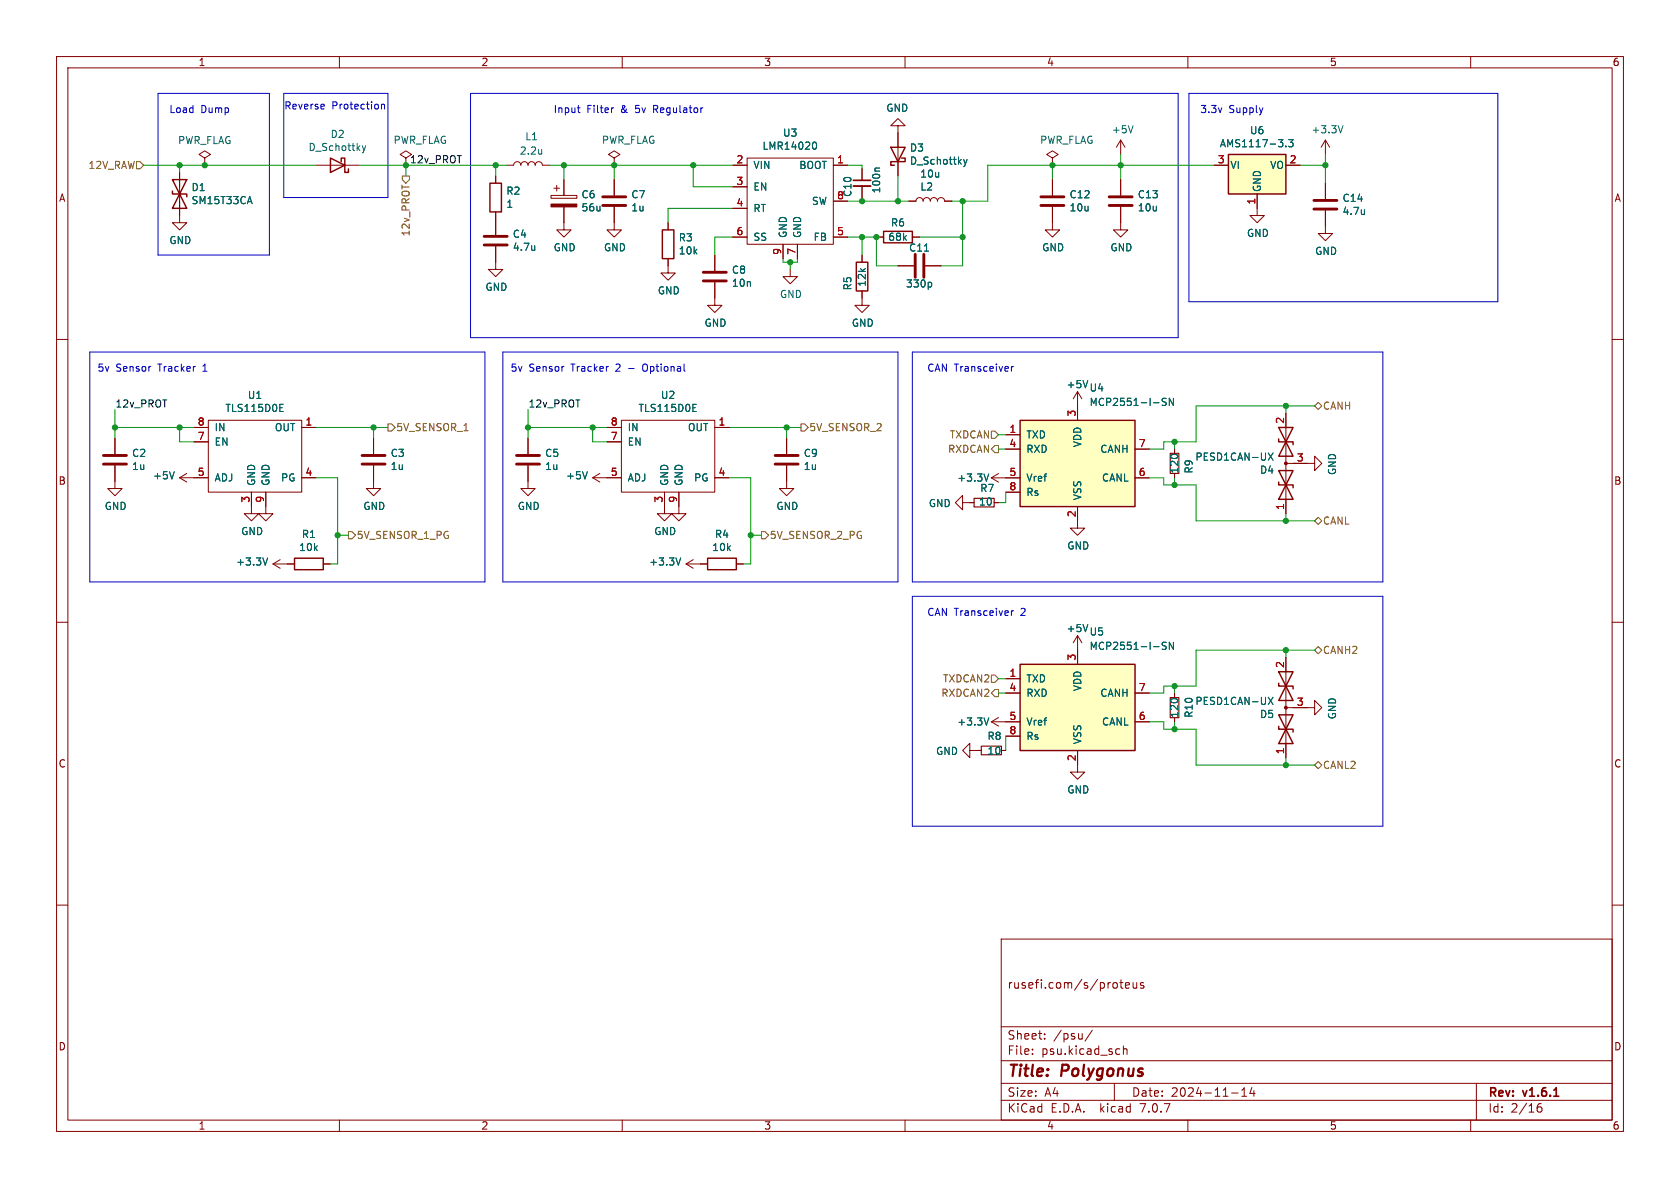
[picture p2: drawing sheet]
<svg xmlns="http://www.w3.org/2000/svg" width="297mm" height="210mm" viewBox="0 0 297 210" stroke-linecap="round" stroke-linejoin="round" font-family="sans-serif">
<g fill="none" stroke="#840000" stroke-width=".18">
<path d="M10 10h277v190h-277zM12 12h273v186h-273zM60 10v2M110 10v2M160 10v2M210 10v2M260 10v2M31.7 30.5v8.9h1.3l-1.3 1.2-1.2-1.2h1.2M36.2 27.9l1-.6-1-.6-1 .6 1 .6v1.3M36.2 29.2h.1M55.9 29.2h7.6M71.8 27.9l1-.6-1-.6-1.1 .6 1.1 .6v1.3"/>
<path d="M71.8 29.2h.1M87.6 31.1v1.3M87.6 37.5v4M89.5 29.2h1.3a.64 .64 0 0 1 .6-.6 .64 .64 0 0 1 .7 .6 .64 .64 0 0 1 .6-.6 .64 .64 0 0 1 .6 .6 .64 .64 0 0 1 .7-.6 .64 .64 0 0 1 .6 .6 .64 .64 0 0 1 .6-.6 .64 .64 0 0 1 .7 .6h1.3M97.4 34.5h4.6v.6h-4.6zM97.9 33.3h1M98.4 32.8v1M99.7 36.6v4h1.3l-1.3 1.3-1.3-1.3h1.3M99.7 31.8v2.7M108.6 36.6v4h1.3l-1.3 1.3-1.3-1.3h1.3M108.6 27.9l1-.6-1-.6-1 .6 1 .6v1.3M108.6 29.2h.1"/>
<path d="M108.6 31.8v2.7M118.1 39.4v1.2M129.5 29.2h2.6M129.5 33h2.6M129.5 36.8h2.6M132.1 27.9h15.2v15.3h-15.2zM147.3 35.6h2.6M147.3 29.2h2.6M152.4 29.8v2.1M152.4 32.9v2M158.7 22.2h1.3l-1.3-1.2-1.2 1.2h1.2v8.9M160.7 35.6h1.2a.64 .64 0 0 1 .7-.7 .64 .64 0 0 1 .6 .7 .64 .64 0 0 1 .6-.7 .64 .64 0 0 1 .7 .7 .64 .64 0 0 1 .6-.7 .64 .64 0 0 1 .6 .7 .64 .64 0 0 1 .7-.7 .64 .64 0 0 1 .6 .7h1.3"/>
<path d="M186.1 36.6v4h1.2l-1.2 1.3-1.3-1.3h1.3M186.1 27.9l1-.6-1-.6-1.1 .6 1.1 .6v1.3M186.1 29.2h.1M186.1 31.8v2.7M198.1 36.6v4h1.3l-1.3 1.3-1.3-1.3h1.3M198.1 24.8l-.7 1.2M198.1 24.8v2.5M198.1 31.8v2.7M198.1 24.8l.8 1.2M214.6 29.2h2.6M222.2 34.3v3.8h1.3l-1.3 1.3-1.2-1.3h1.2M227.3 29.2h2.6"/>
<path d="M234.3 37.2v4.1h1.3l-1.3 1.2-1.3-1.2h1.3M234.3 24.8l-.7 1.2M234.3 24.8v2.5M234.3 32.4v2.8M234.3 24.8l.8 1.2M10 60h2M87.6 43.6v4h1.3l-1.3 1.3-1.2-1.3h1.2M118.1 45.7v2.6h1.3l-1.3 1.2-1.3-1.2h1.3M126.4 49.9v4.1h1.2l-1.2 1.2-1.3-1.2h1.3M126.4 45.1v2.8M129.5 41.9h2.6M138.4 43.2v2.5"/>
<path d="M139.7 47.6v1.3h1.3l-1.3 1.3-1.3-1.3h1.3M141 43.2v2.5M147.3 41.9h2.6M152.4 51.4v2.6h1.3l-1.3 1.2-1.3-1.2h1.3M152.4 45.1v1.3M154.9 41.9h1.3M158.7 47h2.8M161.3 41.9h1.3M163.6 47h2.8M285 60h2M20.3 77.5v2.8M34.3 75.6h2.5"/>
<path d="M34.3 78.1h2.5M36.8 74.3h16.5v12.7h-16.5zM53.3 75.6h2.6M66 77.5v2.8M93.3 77.5v2.8M107.3 75.6h2.6M107.3 78.1h2.6M109.9 74.3h16.5v12.7h-16.5zM126.4 75.6h2.5M139.1 77.5v2.8M177.8 76.9h2.5M177.8 79.4h2.5"/>
<path d="M190.5 69.2l-.8 1.3M190.5 69.2v5.1M190.5 69.2l.8 1.3M200.7 79.4h2.5M207.6 79.4v.7M227.3 73v17.8M20.3 82.3v4.1h1.3l-1.3 1.2-1.3-1.2h1.3M31.7 84.5h5.1M31.7 84.5l1.3 .7M33 83.7l-1.3 .8M44.4 87v3.8h1.3l-1.3 1.3-1.2-1.3h1.2M47 87v3.8h1.3l-1.3 1.3-1.3-1.3h1.3"/>
<path d="M48.3 99.7h3.8M48.3 99.7l1.2 .8M49.5 98.9l-1.2 .8M53.3 84.5h2.6M57.1 99.7h1.3M66 82.3v4.1h1.3l-1.3 1.2-1.2-1.2h1.2M93.3 82.3v4.1h1.3l-1.3 1.2-1.2-1.2h1.2M104.8 84.5h5.1M104.8 84.5l1.2 .7M106 83.7l-1.2 .8M117.5 87v3.8h1.2l-1.2 1.3-1.3-1.3h1.3M120 87v3.8h1.3l-1.3 1.3-1.3-1.3h1.3"/>
<path d="M121.3 99.7l1.3 .8M121.3 99.7h3.8M122.6 98.9l-1.3 .8M126.4 84.5h2.5M130.2 99.7h1.2M139.1 82.3v4.1h1.2l-1.2 1.2-1.3-1.2h1.3M170.2 88.9v-1.3l-1.3 1.3 1.3 1.2v-1.2h2M175.3 84.5l1.2 .7M175.3 84.5h5M175.8 88.9h.7M176.5 83.7l-1.2 .8M177.8 87h2.5"/>
<path d="M190.5 89.6v3.8h1.3l-1.3 1.2-1.3-1.2h1.3M200.7 84.5h2.5M207.6 83.7v.8M227.3 81.9h5.1v1.3l1.3-1.3-1.3-1.3v1.3M10 110h2M177.8 120h2.5M190.5 112.4v5M190.5 112.4l-.8 1.2M190.5 112.4l.8 1.2M227.3 116.2v17.8M285 110h2M171.4 132.7v-1.3l-1.2 1.3 1.2 1.2v-1.2h2.1"/>
<path d="M175.3 127.6h5M175.3 127.6l1.2 .8M176.5 126.8l-1.2 .8M177 132.7h.8M177.8 122.5h2.5M177.8 130.1h2.5M190.5 132.7v3.8h1.3l-1.3 1.3-1.3-1.3h1.3M200.7 122.5h2.5M200.7 127.6h2.5M207.6 122.6v.7M207.6 126.9v.7M227.3 125.1h5.1v1.3l1.3-1.3-1.3-1.3v1.3"/>
<path d="M10 160h2M285 160h2M177 166h108v32h-108zM197.5 173.8v.8M198 173.7h.5M198.2 173.2v1.3l.3 .2M199 174.2l.7-.1-.1-.3-.4-.1-.2 .2v.7h.6M200.3 173.7l.1 .9 .3 .1 .3-.1M201 173.7v1M202.2 173.8l-.4-.1-.2 .2 .1 .2 .5 .2v.3h-.6M60 198v2M110 198v2"/>
<path d="M160 198v2M177 194.5h108M177 191.5h108M177 187.5h108M177 181.5h108M182.5 186.3v.1M182.5 185.5v.1M184.7 183.6v.1M184.7 182.8v.1M193.1 182.1l-1.3 2M197 191.5v3M197.8 185.4l.2 .1"/>
<path d="M198 186.3l-.2 .1M198.6 184.9v1.5M198.6 185.5l.2-.1 .4 .1v.9M210 198v2M217.7 193.2h1.2M219.5 193.8h.9M219.5 192.7l.5-.4v1.5M221.3 192.2l-.3 1.1h.9M221.7 192.8v1M260 198v2M261 191.5v6.5M271.7 196l.3-.3h.5l.1 .3v.3l-.3 .3h-.3l-.3-.3"/>
<path d="M272.5 195.1a.6 .6 0 0 0-.8 .6"/>
</g>
<path d="M150.9 31.9h3M274.7 193.8h.9" fill="none" stroke="#840000" stroke-width=".3"/>
<g fill="none" stroke="#006464" stroke-width=".18">
<path d="M44.1 34.7l.5 1.3M64 25.8l.3 .8M64.3 26.6l-.3 .4M64.6 25.8l-.3 .8M95.8 26.4v.8M95.8 27.1l-.1 .1M143.8 25.2l.1-.1a.68 .68 0 0 1 .5 .7 .68 .68 0 0 1-.5 .6l-.1-.1M155.5 29.7h-.6l-.2 .2M170.4 28.2l.3 .8M170.7 29l-.3 .5M171 28.2l-.3 .8M200.3 22.2l-.4 1.3"/>
<path d="M227.3 25.8v.2M227.8 24.7h.8l-.4 .5 .3 .1v.5l-.1 .2-.6-.2M237.4 22.2l-.4 1.3M241.2 37.1v.8M241.2 37.8v.1M94.5 43.4v.9M94.5 44.1v.1M163.4 44.4h.8M164.5 49.9l.2 .2v.4l-.2 .2M49.5 72.1h.4M49.5 72.7h.6M49.5 71.5h.6"/>
<path d="M122.5 72.1h.4M122.5 72.7h.6M122.5 71.5h.6M192.3 67.3l-.4 1.2M206.2 70.5l-.5-.1-.2 .1v.4l.6 .2 .1 .3-.3 .3-.5-.1M207.4 70.4v1.3l-.7-1.3v1.3M30.8 83.4l-.4 1.3M47.3 98.6l-.4 1.3M103.8 83.4l-.4 1.3M120.3 98.6l-.4 1.3M174.8 83.8l-.4 1.3M224.2 80.1l.9 1.3"/>
<path d="M225.1 80.1l-.9 1.3M192.3 110.4l-.4 1.3M206.2 113.6l-.5-.1-.2 .2v.3l.6 .3 .1 .3-.3 .2-.4-.1M207.4 113.5v1.3l-.7-1.3v1.3M174.8 126.9l-.4 1.3M224.2 123.3l.9 1.2M225.1 123.3l-.9 1.2"/>
</g>
<g fill="#ffffc2" stroke="#ffffc2" stroke-width=".18">
<path d="M180.3 117.4h20.4v15.3h-20.4z"/>
<path d="M180.3 74.3h20.4v15.3h-20.4z"/>
<path d="M217.2 27.3h10.1v7h-10.1z"/>
</g>
<g fill="none" stroke="#840000" stroke-width=".25">
<path d="M30.5 33.8v.5h2.5v.5M30.5 31.8l2.5 5h-2.5l2.5-5zM58.4 27.9l2.6 1.3-2.6 1.3zM60.3 28.6v-.7h.7v2.6h.6v-.7M86.6 32.4h2v5.1h-2zM157.5 26h2.5l-1.3 2.6zM159.4 27.9h.6v.7h-2.5v.6h.6M217.2 27.3h10.1v7h-10.1zM117.1 40.6h2v5.1h-2zM151.4 46.4h2v5h-2zM156.2 40.9h5.1v2h-5.1zM180.3 74.3h20.4v15.3h-20.4z"/>
<path d="M226.1 77.6v.5h2.5v.5M226.1 75.6l2.5 5h-2.5l2.5-5zM52.1 98.7h5v2h-5zM125.1 98.7h5.1v2h-5.1zM226.1 85.2v.5h2.5v.5M226.1 83.2l2.5 5.1h-2.5l2.5-5.1zM180.3 117.4h20.4v15.3h-20.4zM226.1 118.7l2.5 5.1h-2.5l2.5-5.1zM226.1 128.4v.5h2.5v.5M226.1 120.8v.5h2.5v.5M226.1 126.4l2.5 5h-2.5l2.5-5z"/>
</g>
<g fill="none" stroke="#840000" stroke-width=".51">
<path d="M106.6 36.3h4M106.6 34.8h4M184 36.3h4.1M184 34.8h4.1M196.1 36.3h4.1M196.1 34.8h4.1M232.3 37h4M232.3 35.4h4M85.6 43.3h4.1M85.6 41.8h4.1M124.3 49.7h4.1M124.3 48.1h4.1"/>
<path d="M161.8 45v4M163.3 45v4M18.3 82h4.1M18.3 80.5h4.1M64 82h4.1M64 80.5h4.1M91.3 82h4.1M91.3 80.5h4.1M137 82h4.1M137 80.5h4.1"/>
</g>
<path d="M172.2 88.1h3.6v1.5h-3.6zM206.9 80.1h1.5v3.6h-1.5zM173.5 131.9h3.5v1.5h-3.5zM206.9 123.3h1.5v3.6h-1.5z" fill="none" stroke="#840000" stroke-width=".2"/>
<g fill="#840000" stroke="#840000" stroke-width=".18">
<path d="M97.4 36.1h4.6v.5h-4.6z"/>
<circle cx="227.3" cy="81.9" r=".25"/>
<circle cx="227.3" cy="125.1" r=".25"/>
</g>
<path d="M150.9 32.9h3" fill="none" stroke="#840000" stroke-width=".33"/>
<g fill="none" stroke="#725600" stroke-width=".18">
<path d="M24.1 28.6h.7l.6 .6-.6 .6h-.7zM71.1 31.1h1.3v.7l-.6 .6-.7-.6zM68.6 74.9h.6l.6 .7-.6 .6h-.6zM141.6 74.9h.6l.7 .7-.7 .6h-.6zM175.3 76.2h.6l.6 .7-.6 .6h-.6zM175.9 78.8h.6v1.2h-.6l-.6-.6zM232.4 71.8l.6-.7 .7 .7-.7 .6zM61.6 94h.6l.7 .6-.7 .7h-.6zM134.6 94h.7l.6 .6-.6 .7h-.7zM232.4 92.1l.6-.7 .7 .7-.7 .6zM175.3 119.3h.6l.6 .7-.6 .6h-.6zM232.4 114.9l.6-.6 .7 .6-.7 .7z"/>
<path d="M175.9 121.9h.6v1.3h-.6l-.6-.7zM232.4 135.3l.6-.7 .7 .7-.7 .6z"/>
</g>
<g fill="none" stroke="#0000c2" stroke-width=".18">
<path d="M27.9 16.5h19.7v28.6h-19.7zM50.2 16.5h18.4v18.4h-18.4zM57.3 18.5v.2l-.6 .1M67.4 18.4v.9M67.4 18.5l.2-.1 .3 .1 .1 .8M83.2 16.5h125.1v43.2h-125.1zM102.1 19.1h.4M102.3 19.8l.2 .1M108.5 19.1h-.3M124.1 19.1h.2M210.2 16.5h54.6v36.8h-54.6zM15.9 62.2h69.8v40.7h-69.8z"/>
<path d="M88.9 62.2h69.8v40.7h-69.8zM113.8 64.4a.9 .9 0 0 0 0 1.2M161.3 62.2h83.2v40.7h-83.2zM178.8 64.8v.8M179.2 64.8l-.4 .2M161.3 105.4h83.2v40.7h-83.2zM178.8 108v.8M179.2 108l-.4 .2"/>
</g>
<g fill="none" stroke="#009600" stroke-width=".18">
<path d="M25.4 29.2h30.5M31.7 29.2v1.3M63.5 29.2h26M71.8 29.2v1.9M87.6 29.2v1.9M97.2 29.2h32.3M99.7 29.2v2.6M108.6 29.2v2.6M122.6 29.2v3.8h6.9M129.5 36.8h-11.4v2.6M149.9 35.6h10.8M149.9 29.2h2.5v.6"/>
<path d="M152.4 34.9v.7M158.7 31.1v4.5M170.2 35.6v11.4h-3.8M186.1 29.2v2.6M198.1 27.3v4.5M214.6 29.2h-40v6.4h-6.3M229.9 29.2h4.4M234.3 27.3v5.1M129.5 41.9h-3.1v3.2M138.4 45.7v.7h2.6v-.7M139.7 46.4v1.2M149.9 41.9h5v5.1h3.8"/>
<path d="M152.4 41.9v3.2M162.6 41.9h7.6M20.3 72.4v5.1M20.3 75.6h14M31.7 75.6v2.5h2.6M55.9 75.6h12.7M66 75.6v1.9M93.3 75.6h14M93.3 72.4v5.1M104.8 75.6v2.5h2.5M128.9 75.6h12.7M139.1 75.6v1.9"/>
<path d="M176.5 79.4h1.3M176.5 76.9h1.3M207.6 78.1v1.3M227.3 71.8v1.2M232.4 71.8h-20.9v6.3h-5.8v1.3h-2.5M55.9 84.5h3.8v15.2h-1.3M59.7 94.6h1.9M128.9 84.5h3.8v15.2h-1.3M132.7 94.6h1.9M177.8 87v1.9h-1.3M203.2 84.5h2.5v1.2h5.8v6.4h20.9M207.6 84.5v1.2"/>
<path d="M227.3 90.8v1.3M176.5 120h1.3M227.3 114.9v1.3M232.4 114.9h-20.9v6.4h-5.8v1.2h-2.5M176.5 122.5h1.3M177.8 130.1v2.6M203.2 127.6h2.5v1.3h5.8v6.4h20.9M207.6 121.3v1.3M207.6 127.6v1.3M227.3 134v1.3"/>
</g>
<g fill="#009600" stroke="#009600" stroke-width=".18">
<circle cx="170.2" cy="35.6" r=".46"/>
<circle cx="158.7" cy="35.6" r=".46"/>
<circle cx="198.1" cy="29.2" r=".46"/>
<circle cx="186.1" cy="29.2" r=".46"/>
<circle cx="170.2" cy="41.9" r=".46"/>
<circle cx="154.9" cy="41.9" r=".46"/>
<circle cx="207.6" cy="78.1" r=".46"/>
<circle cx="207.6" cy="85.7" r=".46"/>
<circle cx="234.3" cy="29.2" r=".46"/>
<circle cx="227.3" cy="92.1" r=".46"/>
<circle cx="227.3" cy="71.8" r=".46"/>
<circle cx="207.6" cy="121.3" r=".46"/>
<circle cx="227.3" cy="135.3" r=".46"/>
<circle cx="227.3" cy="114.9" r=".46"/>
<circle cx="207.6" cy="128.9" r=".46"/>
<circle cx="20.3" cy="75.6" r=".46"/>
<circle cx="31.7" cy="75.6" r=".46"/>
<circle cx="66" cy="75.6" r=".46"/>
<circle cx="59.7" cy="94.6" r=".46"/>
<circle cx="99.7" cy="29.2" r=".46"/>
<circle cx="87.6" cy="29.2" r=".46"/>
<circle cx="108.6" cy="29.2" r=".46"/>
<circle cx="122.6" cy="29.2" r=".46"/>
<circle cx="93.3" cy="75.6" r=".46"/>
<circle cx="132.7" cy="94.6" r=".46"/>
<circle cx="139.1" cy="75.6" r=".46"/>
<circle cx="104.8" cy="75.6" r=".46"/>
<circle cx="36.2" cy="29.2" r=".46"/>
<circle cx="71.8" cy="29.2" r=".46"/>
<circle cx="31.7" cy="29.2" r=".46"/>
<circle cx="152.4" cy="35.6" r=".46"/>
<circle cx="152.4" cy="41.9" r=".46"/>
<circle cx="139.7" cy="46.4" r=".46"/>
</g>
<g font-size="2.8" fill="#840000">
<text x="178" y="190.9">Title:</text>
<text x="187.7" y="190.9">Polygonus</text>
</g>
<g font-size="2.1" fill="#840000">
<text x="178" y="175">rusefi.com/s/proteus</text>
<text x="178" y="184">Sheet:</text>
<text x="186.2" y="184">/psu/</text>
<text x="178" y="186.7">File:</text>
<text x="184.1" y="186.7">psu.kicad_sch</text>
<text x="178" y="196.9">KiCad</text>
<text x="178" y="194.1">Size:</text>
<text x="184.7" y="194.1">A4</text>
<text x="185.7" y="196.9">E.D.A.</text>
<text x="194.6" y="196.9">kicad</text>
<text x="200" y="194.1">Date:</text>
<text x="201.8" y="196.9">7.0.7</text>
<text x="207" y="194.1">2024-11-14</text>
<text x="263" y="194.3">Rev:</text>
<text x="263" y="196.9">Id:</text>
<text x="267.1" y="196.9">2/16</text>
<text x="269.4" y="194.3">v1.6.1</text>
</g>
<g font-size="1.8" fill="#840000">
<text x="35" y="11.9">1</text>
<text x="85" y="11.9">2</text>
<text x="135" y="11.9">3</text>
<text x="185" y="11.9">4</text>
<text x="235" y="11.9">5</text>
<text x="285" y="11.9">6</text>
<text x="10.3" y="35.9">A</text>
<text x="285.3" y="35.9">A</text>
<text x="10.3" y="85.9">B</text>
<text x="285.3" y="85.9">B</text>
<text x="10.3" y="135.9">C</text>
<text x="285.3" y="135.9">C</text>
<text x="10.3" y="185.9">D</text>
<text x="285.3" y="185.9">D</text>
<text x="35" y="199.9">1</text>
<text x="85" y="199.9">2</text>
<text x="135" y="199.9">3</text>
<text x="185" y="199.9">4</text>
<text x="235" y="199.9">5</text>
<text x="285" y="199.9">6</text>
</g>
<g font-size="1.8" fill="#0000c2">
<text x="29.8" y="20.1">Load</text>
<text x="35.5" y="20.1">Dump</text>
<text x="50.2" y="19.4">Reverse</text>
<text x="58.7" y="19.4">Protection</text>
<text x="97.8" y="20.1">Input</text>
<text x="103.7" y="20.1">Filter</text>
<text x="109.9" y="20.1">&amp;</text>
<text x="112.6" y="20.1">5v</text>
<text x="116" y="20.1">Regulator</text>
<text x="212.1" y="20.1">3.3v</text>
<text x="217.3" y="20.1">Supply</text>
<text x="17.1" y="65.8">5v</text>
<text x="20.5" y="65.8">Sensor</text>
<text x="28.1" y="65.8">Tracker</text>
<text x="36.1" y="65.8">1</text>
<text x="90.2" y="65.8">5v</text>
<text x="93.5" y="65.8">Sensor</text>
<text x="101.1" y="65.8">Tracker</text>
<text x="109.2" y="65.8">2</text>
<text x="111.5" y="65.8">-</text>
<text x="114.3" y="65.8">Optional</text>
<text x="163.8" y="65.8">CAN Transceiver</text>
<text x="163.8" y="109">CAN Transceiver</text>
<text x="180.6" y="109">2</text>
</g>
<g font-size="1.8" fill="#006464">
<text x="156.6" y="20">GND</text>
<text x="196.5" y="23.8">+5V</text>
<text x="220.9" y="23.9">U6</text>
<text x="231.8" y="23.8">+3.3V</text>
<text x="31.4" y="25.7">PWR_FLAG</text>
<text x="54.4" y="26.9">D_Schottky</text>
<text x="58.3" y="24.6">D2</text>
<text x="69.5" y="25.6">PWR_FLAG</text>
<text x="91.8" y="27.5">2.2u</text>
<text x="92.8" y="25">L1</text>
<text x="106.3" y="25.6">PWR_FLAG</text>
<text x="134.7" y="26.7">LMR14020</text>
<text x="138.3" y="24.4">U3</text>
<text x="160.8" y="27">D3</text>
<text x="160.8" y="29.3">D_Schottky</text>
<text x="183.8" y="25.6">PWR_FLAG</text>
<text x="215.6" y="26.2">AMS1117-3.3</text>
<text x="33.8" y="34">D1</text>
<text x="89.4" y="34.6">R2</text>
<text x="102.7" y="35.3">C6</text>
<text x="111.5" y="35.3">C7</text>
<text x="133.1" y="30.1">VIN</text>
<text x="133.1" y="33.9">EN</text>
<text x="141.2" y="30.1">BOOT</text>
<text x="150.7" y="34.9" transform="rotate(-90 150.7 34.9)">C10</text>
<text x="155.8" y="34.3" transform="rotate(-90 155.8 34.3)">100n</text>
<text x="162.6" y="31.6">10u</text>
<text x="162.6" y="33.9">L2</text>
<text x="189" y="35.3">C12</text>
<text x="201.1" y="35.3">C13</text>
<text x="217.4" y="30.1">VI</text>
<text x="223.1" y="34" transform="rotate(-90 223.1 34)">GND</text>
<text x="224.5" y="30.1">VO</text>
<text x="237.2" y="35.9">C14</text>
<text x="33.8" y="36.3">SM15T33CA</text>
<text x="89.4" y="36.9">1</text>
<text x="102.7" y="37.6">56u</text>
<text x="111.5" y="37.6">1u</text>
<text x="133.1" y="37.7">RT</text>
<text x="143.4" y="36.4">SW</text>
<text x="157.4" y="40.2">R6</text>
<text x="189" y="37.6">10u</text>
<text x="201.1" y="37.6">10u</text>
<text x="237.2" y="38.2">4.7u</text>
<text x="29.8" y="43.4">GND</text>
<text x="90.6" y="42.2">C4</text>
<text x="90.6" y="44.6">4.7u</text>
<text x="97.8" y="44.6">GND</text>
<text x="106.7" y="44.6">GND</text>
<text x="119.9" y="42.9">R3</text>
<text x="119.9" y="45.2">10k</text>
<text x="133.1" y="42.8">SS</text>
<text x="139.3" y="42.2" transform="rotate(-90 139.3 42.2)">GND</text>
<text x="141.8" y="42.2" transform="rotate(-90 141.8 42.2)">GND</text>
<text x="143.7" y="42.8">FB</text>
<text x="156.9" y="42.8">68k</text>
<text x="160.6" y="44.7">C11</text>
<text x="184.1" y="44.6">GND</text>
<text x="196.2" y="44.6">GND</text>
<text x="220.3" y="42.1">GND</text>
<text x="232.4" y="45.3">GND</text>
<text x="85.7" y="51.6">GND</text>
<text x="116.2" y="52.2">GND</text>
<text x="129.3" y="48.6">C8</text>
<text x="129.3" y="50.9">10n</text>
<text x="137.8" y="52.9">GND</text>
<text x="150.7" y="51.4" transform="rotate(-90 150.7 51.4)">R5</text>
<text x="153.3" y="50.8" transform="rotate(-90 153.3 50.8)">12k</text>
<text x="160.1" y="51">330p</text>
<text x="124.5" y="58">GND</text>
<text x="150.5" y="58">GND</text>
<text x="43.7" y="70.7">U1</text>
<text x="116.7" y="70.7">U2</text>
<text x="188.5" y="68.8">+5V</text>
<text x="192.5" y="69.4">U4</text>
<text x="192.5" y="72">MCP2551-I-SN</text>
<text x="37.8" y="76.4">IN</text>
<text x="39.8" y="73">TLS115D0E</text>
<text x="48.5" y="76.4">OUT</text>
<text x="110.9" y="76.4">IN</text>
<text x="112.8" y="73">TLS115D0E</text>
<text x="121.5" y="76.4">OUT</text>
<text x="181.3" y="77.7">TXD</text>
<text x="23.3" y="81">C2</text>
<text x="23.3" y="83.3">1u</text>
<text x="37.8" y="79">EN</text>
<text x="69" y="81">C3</text>
<text x="69" y="83.3">1u</text>
<text x="96.3" y="81">C5</text>
<text x="96.3" y="83.3">1u</text>
<text x="110.9" y="79">EN</text>
<text x="142" y="81">C9</text>
<text x="142" y="83.3">1u</text>
<text x="181.3" y="80.3">RXD</text>
<text x="191.4" y="79.2" transform="rotate(-90 191.4 79.2)">VDD</text>
<text x="194.4" y="80.3">CANH</text>
<text x="208.5" y="83.8" transform="rotate(-90 208.5 83.8)">120</text>
<text x="211" y="83.8" transform="rotate(-90 211 83.8)">R9</text>
<text x="211.2" y="81.6">PESD1CAN-UX</text>
<text x="222.7" y="83.9">D4</text>
<text x="27" y="84.9">+5V</text>
<text x="37.8" y="85.3">ADJ</text>
<text x="45.3" y="86" transform="rotate(-90 45.3 86)">GND</text>
<text x="47.9" y="86" transform="rotate(-90 47.9 86)">GND</text>
<text x="49.6" y="85.3">PG</text>
<text x="100" y="84.9">+5V</text>
<text x="110.9" y="85.3">ADJ</text>
<text x="118.3" y="86" transform="rotate(-90 118.3 86)">GND</text>
<text x="120.9" y="86" transform="rotate(-90 120.9 86)">GND</text>
<text x="122.6" y="85.3">PG</text>
<text x="164.1" y="89.8">GND</text>
<text x="169.1" y="85.3">+3.3V</text>
<text x="173" y="89.6">10</text>
<text x="173.2" y="87.2">R7</text>
<text x="181.3" y="85.3">Vref</text>
<text x="181.3" y="87.9">Rs</text>
<text x="191.4" y="88.5" transform="rotate(-90 191.4 88.5)">VSS</text>
<text x="194.7" y="85.3">CANL</text>
<text x="236.4" y="84.1" transform="rotate(-90 236.4 84.1)">GND</text>
<text x="18.4" y="90.3">GND</text>
<text x="42.5" y="94.8">GND</text>
<text x="53.3" y="95.3">R1</text>
<text x="64.1" y="90.3">GND</text>
<text x="91.4" y="90.3">GND</text>
<text x="115.6" y="94.8">GND</text>
<text x="126.3" y="95.3">R4</text>
<text x="137.2" y="90.3">GND</text>
<text x="41.7" y="100.2">+3.3V</text>
<text x="52.8" y="97.6">10k</text>
<text x="114.7" y="100.2">+3.3V</text>
<text x="125.8" y="97.6">10k</text>
<text x="188.6" y="97.3">GND</text>
<text x="188.5" y="111.9">+5V</text>
<text x="192.5" y="112.5">U5</text>
<text x="192.5" y="115.1">MCP2551-I-SN</text>
<text x="181.4" y="120.8">TXD</text>
<text x="181.4" y="123.4">RXD</text>
<text x="191.4" y="122.3" transform="rotate(-90 191.4 122.3)">VDD</text>
<text x="194.4" y="123.4">CANH</text>
<text x="211.2" y="124.8">PESD1CAN-UX</text>
<text x="169.1" y="128.5">+3.3V</text>
<text x="174.5" y="131">R8</text>
<text x="181.4" y="128.5">Vref</text>
<text x="181.4" y="131">Rs</text>
<text x="191.4" y="131.7" transform="rotate(-90 191.4 131.7)">VSS</text>
<text x="194.7" y="128.5">CANL</text>
<text x="208.5" y="127" transform="rotate(-90 208.5 127)">120</text>
<text x="211" y="127" transform="rotate(-90 211 127)">R10</text>
<text x="222.7" y="127.1">D5</text>
<text x="236.4" y="127.3" transform="rotate(-90 236.4 127.3)">GND</text>
<text x="165.4" y="133.7">GND</text>
<text x="174.5" y="133.6">10</text>
<text x="188.6" y="140.5">GND</text>
</g>
<g font-size="1.8" fill="#0f0f0f">
<text x="72.4" y="28.9">12v_PROT</text>
<text x="20.3" y="72.1">12v_PROT</text>
<text x="93.3" y="72.1">12v_PROT</text>
</g>
<g font-size="1.8" fill="#a90000">
<text x="130.1" y="29">2</text>
<text x="147.9" y="29">1</text>
<text x="215.2" y="29">3</text>
<text x="227.9" y="29">2</text>
<text x="130.1" y="32.8">3</text>
<text x="147.9" y="35.3">8</text>
<text x="130.1" y="36.6">4</text>
<text x="130.1" y="41.7">6</text>
<text x="147.9" y="41.7">5</text>
<text x="222" y="36.3" transform="rotate(-90 222 36.3)">1</text>
<text x="138.2" y="45.2" transform="rotate(-90 138.2 45.2)">9</text>
<text x="140.7" y="45.2" transform="rotate(-90 140.7 45.2)">7</text>
<text x="34.9" y="77.9">7</text>
<text x="34.9" y="75.3">8</text>
<text x="53.9" y="75.3">1</text>
<text x="107.9" y="77.9">7</text>
<text x="107.9" y="75.3">8</text>
<text x="126.9" y="75.3">1</text>
<text x="178.4" y="76.6">1</text>
<text x="190.2" y="73.7" transform="rotate(-90 190.2 73.7)">3</text>
<text x="227.1" y="75" transform="rotate(-90 227.1 75)">2</text>
<text x="178.4" y="79.1">4</text>
<text x="201.2" y="79.1">7</text>
<text x="229.2" y="81.7">3</text>
<text x="34.9" y="84.2">5</text>
<text x="44.2" y="89" transform="rotate(-90 44.2 89)">3</text>
<text x="46.7" y="89" transform="rotate(-90 46.7 89)">9</text>
<text x="53.9" y="84.2">4</text>
<text x="107.9" y="84.2">5</text>
<text x="117.2" y="89" transform="rotate(-90 117.2 89)">3</text>
<text x="119.8" y="89" transform="rotate(-90 119.8 89)">9</text>
<text x="126.9" y="84.2">4</text>
<text x="178.4" y="84.2">5</text>
<text x="178.4" y="86.8">8</text>
<text x="201.2" y="84.2">6</text>
<text x="190.2" y="91.5" transform="rotate(-90 190.2 91.5)">2</text>
<text x="227.1" y="90.2" transform="rotate(-90 227.1 90.2)">1</text>
<text x="178.4" y="119.7">1</text>
<text x="190.2" y="116.9" transform="rotate(-90 190.2 116.9)">3</text>
<text x="227.1" y="118.2" transform="rotate(-90 227.1 118.2)">2</text>
<text x="178.4" y="122.3">4</text>
<text x="201.2" y="122.3">7</text>
<text x="229.2" y="124.8">3</text>
<text x="178.4" y="127.3">5</text>
<text x="178.4" y="129.9">8</text>
<text x="201.2" y="127.3">6</text>
<text x="190.2" y="134.7" transform="rotate(-90 190.2 134.7)">2</text>
<text x="227.1" y="133.4" transform="rotate(-90 227.1 133.4)">1</text>
</g>
<g font-size="1.8" fill="#725600">
<text x="15.5" y="30.1">12V_RAW</text>
<text x="72.6" y="41.9" transform="rotate(-90 72.6 41.9)">12v_PROT</text>
<text x="70" y="76.4">5V_SENSOR_1</text>
<text x="143" y="76.4">5V_SENSOR_2</text>
<text x="167.8" y="77.7">TXDCAN</text>
<text x="233.8" y="72.6">CANH</text>
<text x="167.5" y="80.3">RXDCAN</text>
<text x="63" y="95.5">5V_SENSOR_1_PG</text>
<text x="136" y="95.5">5V_SENSOR_2_PG</text>
<text x="233.8" y="92.9">CANL</text>
<text x="233.8" y="115.8">CANH2</text>
<text x="166.3" y="123.4">RXDCAN2</text>
<text x="166.6" y="120.8">TXDCAN2</text>
<text x="233.8" y="136.1">CANL2</text>
</g>
</svg>
